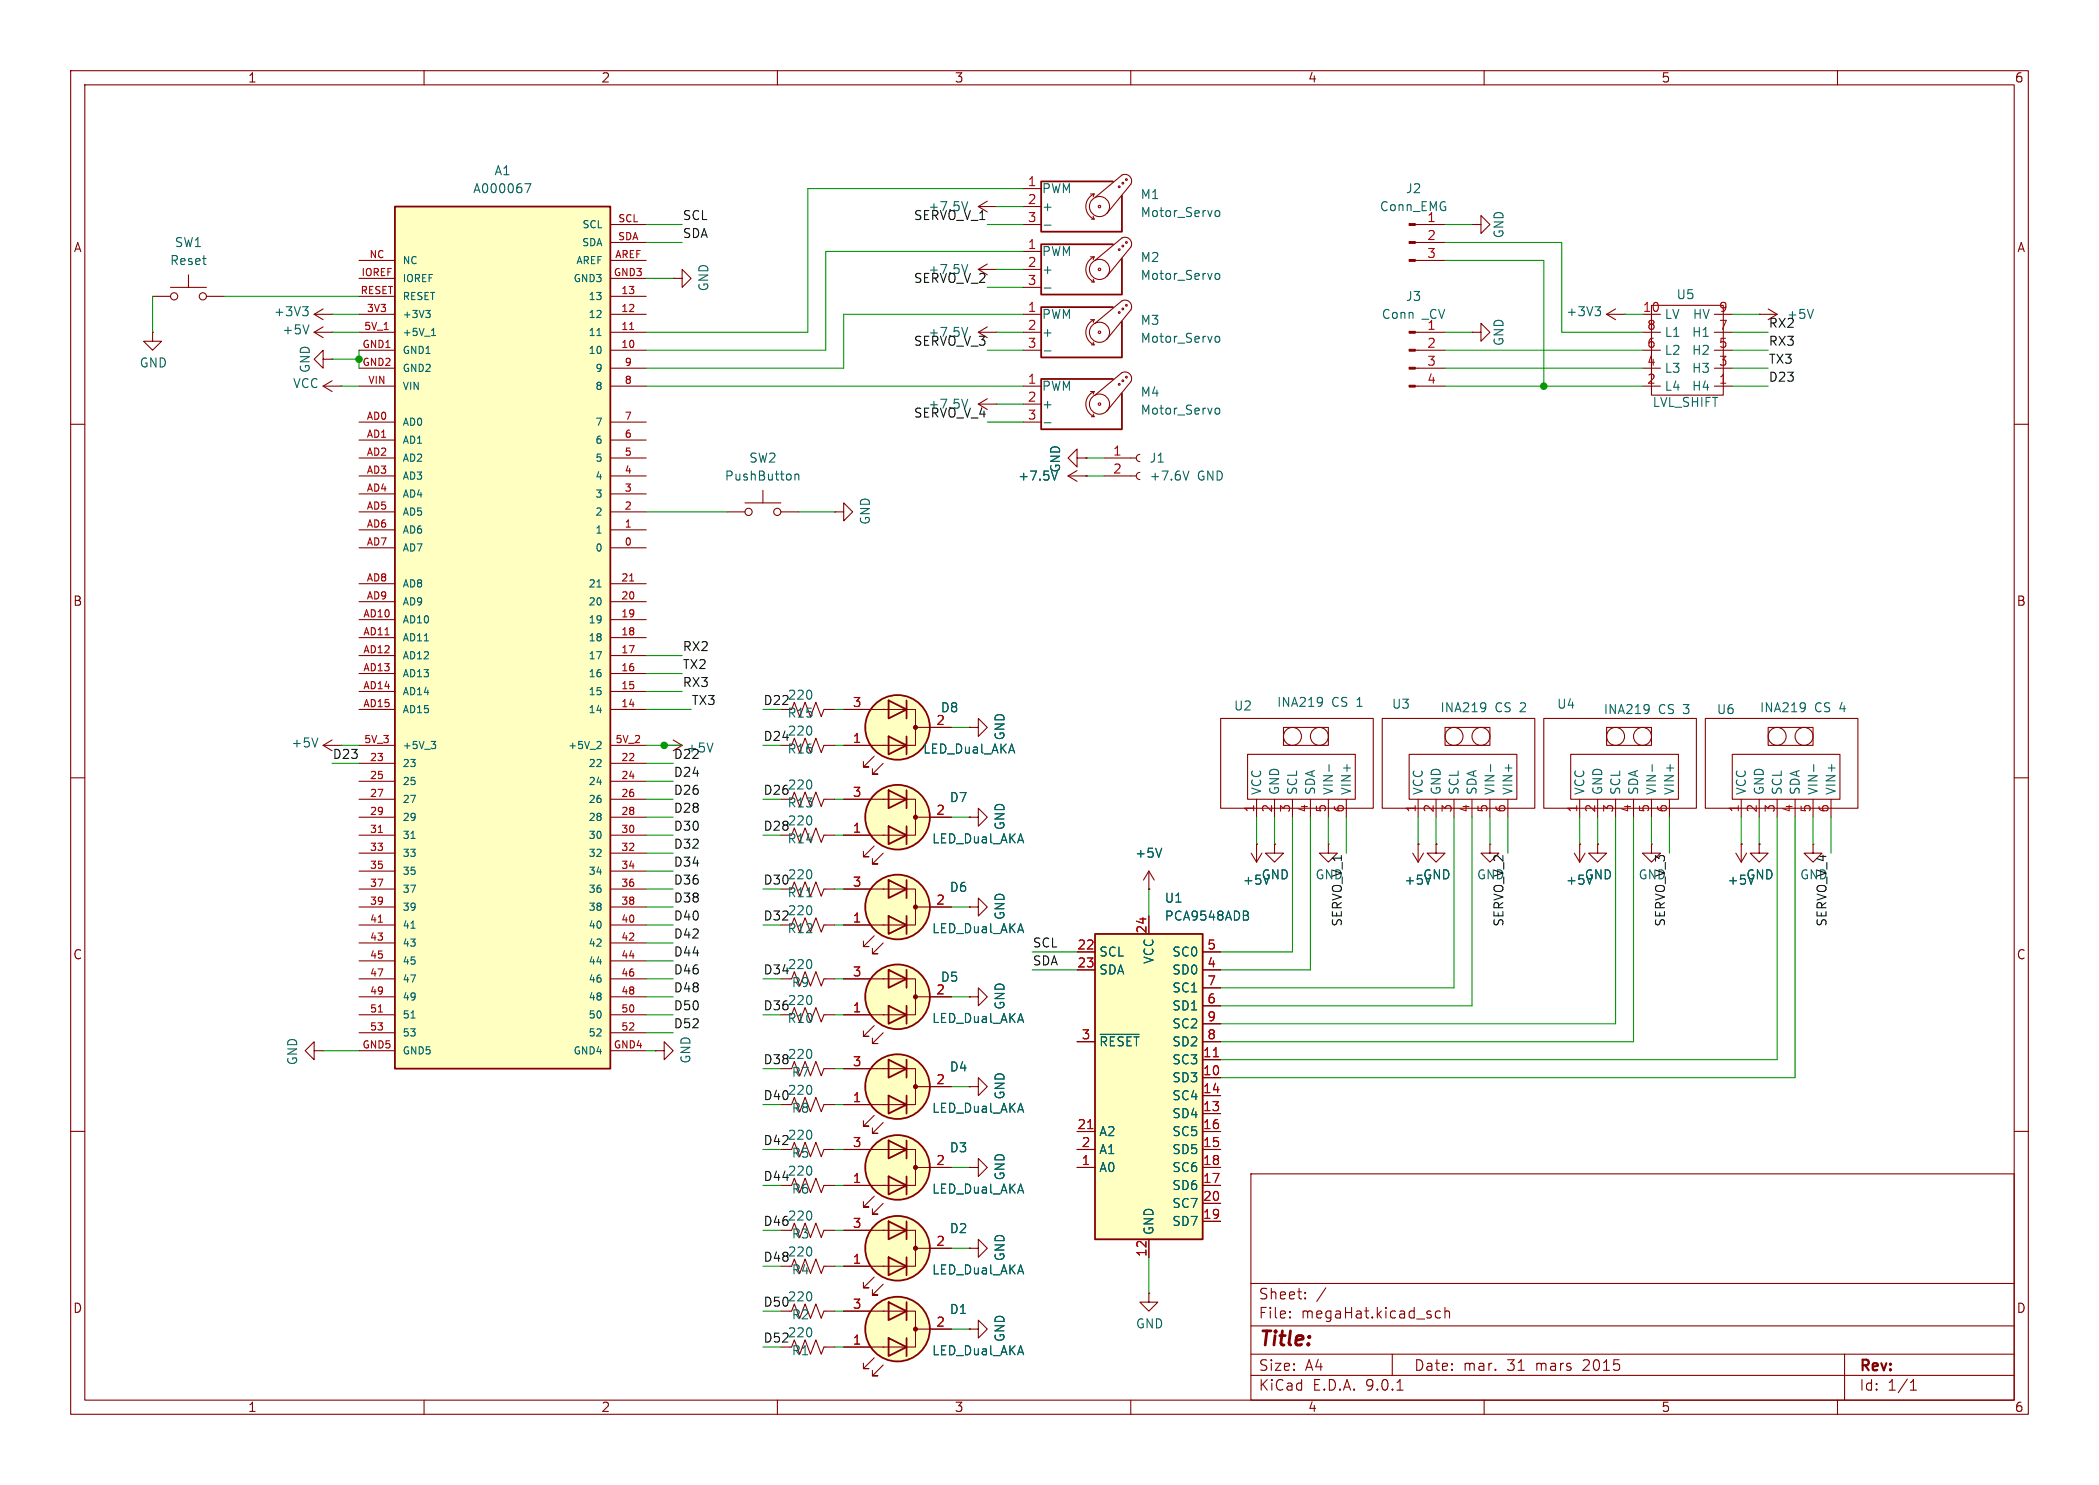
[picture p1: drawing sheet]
<svg xmlns="http://www.w3.org/2000/svg" width="297mm" height="210mm" viewBox="0 0 297 210" stroke-linecap="round" stroke-linejoin="round" font-family="sans-serif">
<g fill="none" stroke="#840000" stroke-width=".15">
<path d="M10 10h277v190h-277zM12 12h273v186h-273zM60 10v2M110 10v2M160 10v2M210 10v2M260 10v2M95.2 39.4h1.3v-1.3l1.3 1.3-1.3 1.2v-1.2M95.2 39.4h.1M138.4 38.1l1.3 .8M138.4 38.1h2.6M139.7 37.3l-1.3 .8"/>
<path d="M141 38.1h.1M10 60h2M118.1 72.4h1.3v-1.3l1.2 1.3-1.2 1.3v-1.3M118.1 72.4h.1M285 60h2M10 110h2M119.4 105.4h5.7M119.4 100.3h5.7M123.7 106.9l-1.5 1.6h.7h-.7v-.8M125 108l-1.6 1.5h.8h-.8v-.8M125 100.3h4.5v5.1h-4.5M129.5 102.9h5.1"/>
<path d="M210.8 119.4v1.3h1.3l-1.3 1.2-1.3-1.2h1.3M210.8 119.4h.1M218.4 101.6h21.6v12.7h-21.6zM222.2 106.7h15.3v6.3h-15.3zM223.5 119.4h.1M223.5 113v2.6M223.5 119.4v2.5M226.1 119.4v1.3h1.2l-1.2 1.2-1.3-1.2h1.3M226.1 119.4h.1M226.1 113v2.6M227.3 102.9h6.4v2.5h-6.4zM228.6 113v2.6"/>
<path d="M231.1 113v2.6M233.7 119.4v1.3h1.2l-1.2 1.2-1.3-1.2h1.3M233.7 119.4h.1M233.7 113v2.6M236.2 113v2.6M285 110h2M222.8 120.7l.7 1.2M224.3 120.7l-.8 1.2M44.4 148.6v-1.3l-1.2 1.3 1.2 1.3v-1.3h1.3M45.7 148.6h.1M10 160h2M177 166h108v32h-108z"/>
<path d="M285 160h2M60 198v2M110 198v2M160 198v2M177 194.5h108M177 191.5h108M177 187.5h108M177 181.5h108M182.5 186.3h.1l-.1 .1M182.5 186.3v.1M182.5 185.5v.1M182.5 185.5h.1l-.1 .1"/>
<path d="M184.7 183.6v.1M184.7 183.6h-.1l.1 .1M184.7 182.8v.1M184.7 182.8h-.1l.1 .1M187.6 182.1l-1.3 2M197 191.5v3M197.7 196.6h.8M203.8 185.5l-.4-.1-.3 .3v.4l.1 .2 .2 .1 .4-.1M204.5 185.5a.37 .37 0 0 1 .6 .1v.8M204.5 184.9v1.5M210 198v2M260 198v2"/>
<path d="M261 191.5v6.5M270.3 196.6h.9M270.3 195.5l.4-.4v1.5"/>
<circle cx="228.6" cy="104.1" r="1.27"/>
<circle cx="232.4" cy="104.1" r="1.27"/>
</g>
<circle cx="127" cy="102.9" r="4.6" fill="#ffffc2" stroke="#ffffc2" stroke-width=".14"/>
<circle cx="129.5" cy="102.9" r=".28" fill="#840000" stroke="#840000" stroke-width=".15"/>
<g fill="none" stroke="#840000" stroke-width=".25">
<path d="M125.7 99.1l2.6 1.2-2.6 1.3zM128.3 99.1v2.5M125.7 104.1l2.6 1.3-2.6 1.3zM128.3 104.1v2.6"/>
<circle cx="127" cy="102.9" r="4.6"/>
</g>
<path d="M136.9 37.4l-.4 1.3M233.2 99.7l.1 .1a1.07 1.07 0 0 1-.1 1M233.3 100.2l-.1 .2M233.8 108.1v1" fill="none" stroke="#006464" stroke-width=".15"/>
<path d="M55.9 29.2h30.5v121.9h-30.5z" fill="#ffffc2"/>
<g fill="none" stroke="#840000" stroke-width=".25">
<path d="M55.9 29.2h30.5v121.9h-30.5zM157.5 25.7h-10.2v7.1h11.4v-5.1M157.5 34.5h-10.2v7.2h11.4v-5.1M157.5 43.4h-10.2v7.1h11.4v-5M157.5 53.6h-10.2v7.1h11.4v-5.1M125.7 137.2l2.6 1.2-2.6 1.3zM125.7 129.5l2.6 1.3-2.6 1.3zM125.7 124.5l2.6 1.2-2.6 1.3zM128.3 124.5v2.5M128.3 129.5v2.6M128.3 137.2v2.5M125.7 142.2l2.6 1.3-2.6 1.3z"/>
<path d="M128.3 142.2v2.6"/>
<circle cx="127" cy="128.3" r="4.6"/>
<circle cx="127" cy="141" r="4.6"/>
</g>
<g fill="none" stroke="#840000" stroke-width=".15">
<path d="M26.7 38.9v1.7M50.8 36.8h5.1M50.8 39.4h5.1M86.4 36.8h5M86.4 39.4h5M86.4 31.8h5M86.4 34.3h5M138.4 29.2l1.3 .8M138.4 29.2h2.6M139.7 28.4l-1.3 .8M141 29.2h.1M144.8 31.8h2.5"/>
<path d="M144.8 29.2h2.5M144.8 26.7h2.5M144.8 35.6h2.5M144.8 38.1h2.5M154.3 27.4h.5M154.3 36.3h.5M154.4 31h.4M154.4 39.9h.4M154.7 30.6l.1 .4M154.7 39.5l.1 .4M154.8 27.4a1.94 1.94 0 0 0-1.2 1.8 1.94 1.94 0 0 0 1.2 1.8M154.8 36.3a1.94 1.94 0 0 0-1.2 1.8 1.94 1.94 0 0 0 1.2 1.8"/>
<path d="M154.8 27.4l-.1 .4M154.8 36.3l-.1 .4M160 26a.94 .94 0 0 0-.2-1.1 .94 .94 0 0 0-1.1-.1l-3.8 3.1M160 34.9a.94 .94 0 0 0-.2-1.1 .94 .94 0 0 0-1.1-.1l-3.8 3.1M160 26l-3.4 4.2M160 34.9l-3.4 4.2M200.3 36.8h4.2M200.3 31.8h4.2M200.3 34.3h4.2M208.3 31.8h1.2v-1.3l1.3 1.3-1.3 1.2v-1.2M208.3 31.8h.1M21.6 47v1.3h1.3l-1.3 1.2-1.3-1.2h1.3"/>
<path d="M21.6 47h.1M21.6 41.9h2.5M24.1 40.6h5.1M29.2 41.9h2.5M44.4 44.5h2.6M44.4 47h2.6M44.4 44.5l1.3 .7M44.4 47l1.3 .8M45.7 50.8v-1.3l-1.3 1.3 1.3 1.3v-1.3h1.3M45.7 54.6h2.6M45.7 54.6l1.3 .8M45.7 43.7l-1.3 .8"/>
<path d="M45.7 46.2l-1.3 .8M47 50.8h.1M47 44.5h.1M47 47h.1M47 53.8l-1.3 .8M48.3 54.6h.1M50.8 41.9h5.1M50.8 44.5h5.1M50.8 47h5.1M50.8 49.5h5.1M50.8 52.1h5.1M50.8 54.6h5.1"/>
<path d="M50.8 59.7h5.1M86.4 41.9h5M86.4 44.5h5M86.4 47h5M86.4 49.5h5M86.4 52.1h5M86.4 54.6h5M86.4 59.7h5M138.4 47h2.6M138.4 47l1.3 .8M139.7 46.2l-1.3 .8M141 47h.1"/>
<path d="M144.8 44.5h2.5M144.8 47h2.5M144.8 49.5h2.5M144.8 54.6h2.5M144.8 59.7h2.5M144.8 40.6h2.5M144.8 57.2h2.5M154.3 45.2h.5M154.3 55.4h.5M154.4 48.8h.4M154.4 58.9h.4M154.7 48.4l.1 .4"/>
<path d="M154.7 58.5l.1 .4M154.8 45.2a1.94 1.94 0 0 0-1.2 1.8 1.94 1.94 0 0 0 1.2 1.8M154.8 55.4a1.94 1.94 0 0 0-1.2 1.8 1.94 1.94 0 0 0 1.2 1.7M154.8 45.2l-.1 .4M154.8 55.4l-.1 .4M160 43.8a.94 .94 0 0 0-.2-1.1 .94 .94 0 0 0-1.1-.2l-3.8 3.2M160 54a.94 .94 0 0 0-.2-1.1 .94 .94 0 0 0-1.1-.2l-3.8 3.2M160 43.8l-3.4 4.2M160 54l-3.4 4.2M200.3 47h4.2M200.3 49.5h4.2M200.3 52.1h4.2"/>
<path d="M200.3 54.6h4.2M208.3 47h1.2v-1.3l1.3 1.3-1.3 1.3v-1.3M208.3 47h.1M227.3 44.5h2.6M227.3 44.5l1.3 .7M228.6 43.7l-1.3 .8M229.9 44.5h.1M232.4 44.5h2.5M232.4 47h2.5M232.4 49.5h2.5M232.4 52.1h2.5M232.4 54.6h2.5"/>
<path d="M233.7 43.2h10.1v12.7h-10.1zM242.6 44.5h2.5M242.6 47h2.5M242.6 49.5h2.5M242.6 52.1h2.5M242.6 54.6h2.5M248.9 44.5h.1M248.9 44.5h2.6M250.2 43.7l1.3 .8M251.5 44.5l-1.3 .7M50.8 62.2h5.1M50.8 64.8h5.1"/>
<path d="M50.8 67.3h5.1M50.8 69.9h5.1M50.8 72.4h5.1M50.8 74.9h5.1M50.8 77.5h5.1M86.4 62.2h5M86.4 64.8h5M86.4 67.3h5M86.4 69.9h5M86.4 72.4h5M86.4 74.9h5M86.4 77.5h5"/>
<path d="M151.1 67.3h2.6M151.1 67.3l1.3 .8M152.4 64.8v-1.3l-1.3 1.3 1.3 1.2v-1.2h1.3M152.4 66.5l-1.3 .8M153.7 67.3h.1M153.7 64.8h.1M156.2 64.8h4.6M156.2 67.3h4.6M161.3 64.3a.51 .51 0 0 0-.5 .5 .51 .51 0 0 0 .5 .5M161.3 66.8a.51 .51 0 0 0-.5 .5 .51 .51 0 0 0 .5 .5M50.8 82.6h5.1M50.8 85.1h5.1"/>
<path d="M50.8 87.6h5.1M50.8 90.2h5.1M50.8 92.7h5.1M50.8 95.3h5.1M50.8 97.8h5.1M86.4 82.6h5M86.4 85.1h5M86.4 87.6h5M86.4 90.2h5M86.4 92.7h5M86.4 95.3h5M86.4 97.8h5"/>
<path d="M45.7 105.4h2.6M45.7 105.4l1.3 .8M47 104.6l-1.3 .8M48.3 105.4h.1M50.8 100.3h5.1M50.8 105.4h5.1M50.8 108h5.1M50.8 110.5h5.1M50.8 113h5.1M50.8 115.6h5.1M50.8 118.1h5.1M86.4 100.3h5"/>
<path d="M86.4 105.4h5M86.4 108h5M86.4 110.5h5M86.4 113h5M86.4 115.6h5M86.4 118.1h5M110.5 100.3h1.3M110.5 105.4h1.3M112 105.4l.4-1 .8 2 .7-2 .8 2 .7-2 .8 2 .4-1h1.5M112 100.3l.4-1 .8 2 .7-2 .8 2 .7-2 .8 2 .4-1h1.5M172.7 101.6h21.6v12.7h-21.6zM176.5 106.7h15.3v6.3h-15.3z"/>
<path d="M177.8 119.4h.1M177.8 113v2.6M177.8 119.4v2.5M180.3 119.4v1.3h1.3l-1.3 1.2-1.2-1.2h1.2M180.3 119.4h.1M180.3 113v2.6M181.6 102.9h6.4v2.5h-6.4zM182.9 113v2.6M185.4 113v2.6M188 119.4v1.3h1.2l-1.2 1.2-1.3-1.2h1.3M188 119.4h.1M188 113v2.6"/>
<path d="M190.5 113v2.6M195.6 101.6h21.6v12.7h-21.6zM199.4 106.7h15.2v6.3h-15.2zM200.7 119.4h.1M200.7 113v2.6M200.7 119.4v2.5M203.2 119.4v1.3h1.3l-1.3 1.2-1.3-1.2h1.3M203.2 119.4h.1M203.2 113v2.6M204.5 102.9h6.3v2.5h-6.3zM205.7 113v2.6M208.3 113v2.6"/>
<path d="M210.8 113v2.6M213.4 113v2.6M241.3 101.6h21.6v12.7h-21.6zM245.1 106.7h15.2v6.3h-15.2zM246.4 119.4h.1M246.4 113v2.6M246.4 119.4v2.5M248.9 119.4v1.3h1.3l-1.3 1.2-1.3-1.2h1.3M248.9 119.4h.1M248.9 113v2.6M250.2 102.9h6.3v2.5h-6.3zM251.5 113v2.6"/>
<path d="M254 113v2.6M256.5 119.4v1.3h1.3l-1.3 1.2-1.2-1.2h1.2M256.5 119.4h.1M256.5 113v2.6M259.1 113v2.6M50.8 120.7h5.1M50.8 123.2h5.1M50.8 125.7h5.1M50.8 128.3h5.1M50.8 130.8h5.1M50.8 133.4h5.1M50.8 135.9h5.1"/>
<path d="M50.8 138.4h5.1M86.4 120.7h5M86.4 123.2h5M86.4 125.7h5M86.4 128.3h5M86.4 130.8h5M86.4 133.4h5M86.4 135.9h5M86.4 138.4h5M110.5 125.7h1.3M110.5 130.8h1.3M110.5 138.4h1.3"/>
<path d="M112 130.8l.4-1 .8 2 .7-2 .8 2 .7-2 .8 2 .4-1h1.5M112 125.7l.4-1 .8 2 .7-2 .8 2 .7-2 .8 2 .4-1h1.5M112 138.4l.4-1 .8 2 .7-2 .8 2 .7-2 .8 2 .4-1h1.5M119.4 125.7h5.7M119.4 130.8h5.7M119.4 138.4h5.7M123.7 132.3l-1.5 1.6h.7h-.7v-.8M125 138.4h4.5v5.1h-4.5M125 133.4l-1.6 1.5h.8h-.8v-.8M125 125.7h4.5v5.1h-4.5M129.5 128.3h5.1M137.2 128.3h1.2v-1.3l1.3 1.3-1.3 1.2v-1.2"/>
<path d="M137.2 128.3h.1M162.6 125.7h.1M162.6 123.2l-.8 1.3M162.6 123.2l.7 1.3M162.6 123.2v2.5M177 120.7l.8 1.2M178.6 120.7l-.8 1.2M199.9 120.7l.8 1.2M201.4 120.7l-.7 1.2M245.6 120.7l.8 1.2M247.1 120.7l-.7 1.2M50.8 141h5.1"/>
<path d="M50.8 143.5h5.1M50.8 146.1h5.1M50.8 148.6h5.1M86.4 141h5M86.4 143.5h5M86.4 146.1h5M86.4 148.6h5M92.7 148.6h1.3v-1.3l1.2 1.3-1.2 1.3v-1.3M92.7 148.6h.1M110.5 143.5h1.3M110.5 156.2h1.3M110.5 151.1h1.3"/>
<path d="M112 156.2l.4-1 .8 2 .7-2 .8 2 .7-2 .8 2 .4-1h1.5M112 151.1l.4-1 .8 2 .7-2 .8 2 .7-2 .8 2 .4-1h1.5M112 143.5l.4-1 .8 2 .7-2 .8 2 .7-2 .8 2 .4-1h1.5M119.4 143.5h5.7M123.7 145l-1.5 1.6h.7h-.7v-.8M125 146.1l-1.6 1.5h.8h-.8v-.8M129.5 141h5.1M137.2 141h1.2v-1.3l1.3 1.3-1.3 1.2v-1.2M137.2 141h.1M110.5 162.6h1.3M110.5 167.6h1.3M110.5 174h1.3"/>
<path d="M112 162.6l.4-1.1 .8 2.1 .7-2.1 .8 2.1 .7-2.1 .8 2.1 .4-1h1.5M112 167.6l.4-1 .8 2.1 .7-2.1 .8 2.1 .7-2.1 .8 2.1 .4-1.1h1.5M112 174l.4-1 .8 2 .7-2 .8 2 .7-2 .8 2 .4-1h1.5M110.5 185.4h1.3M110.5 190.5h1.3M112 185.4l.4-1 .8 2 .7-2 .8 2 .7-2 .8 2 .4-1h1.5M112 190.5l.4-1 .8 2 .7-2 .8 2 .7-2 .8 2 .4-1h1.5"/>
<circle cx="155.6" cy="38.1" r=".18"/>
<circle cx="155.6" cy="29.2" r=".18"/>
<circle cx="155.6" cy="29.2" r="1.42"/>
<circle cx="155.6" cy="38.1" r="1.42"/>
<circle cx="158.4" cy="35.3" r=".13"/>
<circle cx="158.4" cy="26.4" r=".13"/>
<circle cx="158.9" cy="25.9" r=".13"/>
<circle cx="158.9" cy="34.8" r=".13"/>
<circle cx="159.4" cy="34.3" r=".13"/>
<circle cx="159.4" cy="25.4" r=".13"/>
<circle cx="24.6" cy="41.9" r=".51"/>
<circle cx="28.7" cy="41.9" r=".51"/>
<circle cx="155.6" cy="47" r=".18"/>
<circle cx="155.6" cy="57.1" r=".18"/>
<circle cx="155.6" cy="47" r="1.42"/>
<circle cx="155.6" cy="57.1" r="1.42"/>
<circle cx="158.4" cy="54.4" r=".13"/>
<circle cx="158.4" cy="44.2" r=".13"/>
<circle cx="158.9" cy="53.8" r=".13"/>
<circle cx="158.9" cy="43.7" r=".13"/>
<circle cx="159.4" cy="53.3" r=".13"/>
<circle cx="159.4" cy="43.2" r=".13"/>
<circle cx="182.9" cy="104.1" r="1.27"/>
<circle cx="186.7" cy="104.1" r="1.27"/>
<circle cx="205.7" cy="104.1" r="1.27"/>
<circle cx="209.5" cy="104.1" r="1.27"/>
<circle cx="251.5" cy="104.1" r="1.27"/>
<circle cx="255.3" cy="104.1" r="1.27"/>
</g>
<g fill="none" stroke="#006464" stroke-width=".15">
<path d="M74.3 26h.8l-.5 1.2M136.9 28.5l-.4 1.3M147.7 31.8h1M171.9 30l.3-.2h.3l.1 .2v.4l-.1 .2h-.3l-.3-.2M171.9 38.9l.3-.2h.3l.1 .2v.4l-.1 .2h-.3l-.3-.2M42.8 43.4h.8l-.4 .5M43.3 43.9l.3 .2v.3l-.3 .2M43.7 45.9l-.4 1.3M60.2 43.9h.7l-.4 .4M60.7 44.3l.2 .2v.2l-.2 .2M61.1 47.5h.5M61.2 46.7l.2-.3v1.1"/>
<path d="M84.5 47.5h.6M136.9 46.3l-.4 1.3M147.7 49.6h1M147.7 59.8h1M147.7 40.7h1M171.9 47.8l.3-.2h.3l.1 .2v.4l-.1 .1-.3 .1-.3-.2M171.9 58l.3-.3 .3 .1 .1 .2v.3l-.1 .2-.3 .1-.3-.3M225.7 43.4h.8l-.5 .5M226.2 43.9l.3 .2v.3l-.3 .2M256.6 43.8l-.4 1.2M149.6 66.6l-.4 1.3M168.2 66.6l-.4 1.3"/>
<path d="M84.5 83h.6M187 98.7h.1a1.07 1.07 0 0 1-.2 1.1M187.1 99.2l-.1 .1M210.1 99.4l.1 .1a1.07 1.07 0 0 1-.2 1M210.2 99.9l-.1 .2M255.3 99.4l.1 .1a1.07 1.07 0 0 1-.1 1M255.4 99.9l-.1 .2M45 104.4l-.4 1.2M58.2 118.6h.5M61 104.9h.6l-.3 .3M61.4 105.2l.2 .2v.3l-.2 .2M84.6 104.9h.4l.1 .2-.7 .8h.7"/>
<path d="M164.4 120l-.4 1.2M188.1 108.1v1M210.9 108.1v1M256.6 108.1v1M58.2 131.3h.5M114.2 126.8h.7M58.2 144h.5"/>
</g>
<path d="M89.1 46.6h.6M54.5 89.8h.6M89.1 82.2h.6M53.5 117.7h.6M53.5 130.4h.6M53.5 143.1h.6" fill="none" stroke="#a90000" stroke-width=".15"/>
<g fill="#ffffc2" stroke="#ffffc2" stroke-width=".14">
<circle cx="127" cy="141" r="4.6"/>
<circle cx="127" cy="128.3" r="4.6"/>
</g>
<g fill="#840000" stroke="#840000" stroke-width=".15">
<path d="M199.4 46.9h.9v.2h-.9z"/>
<path d="M199.4 49.4h.9v.3h-.9z"/>
<path d="M199.4 51.9h.9v.3h-.9z"/>
<path d="M199.4 54.5h.9v.2h-.9z"/>
<path d="M199.4 31.6h.9v.3h-.9z"/>
<path d="M199.4 34.2h.9v.2h-.9z"/>
<path d="M199.4 36.7h.9v.3h-.9z"/>
<circle cx="129.5" cy="141" r=".28"/>
<circle cx="129.5" cy="128.3" r=".28"/>
</g>
<path d="M154.9 132.1h15.3v43.2h-15.3z" fill="#ffffc2"/>
<g fill="none" stroke="#840000" stroke-width=".25">
<path d="M125.7 116.8l2.6 1.3-2.6 1.3zM125.7 111.8l2.6 1.2-2.6 1.3zM128.3 111.8v2.5M128.3 116.8v2.6M154.9 132.1h15.3v43.2h-15.3zM125.7 154.9l2.6 1.3-2.6 1.3zM125.7 149.9l2.6 1.2-2.6 1.3zM128.3 149.9v2.5M128.3 154.9v2.6M125.7 177.8l2.6 1.3-2.6 1.2zM125.7 172.7l2.6 1.3-2.6 1.3zM125.7 166.4l2.6 1.2-2.6 1.3z"/>
<path d="M125.7 161.3l2.6 1.3-2.6 1.2zM128.3 161.3v2.5M128.3 166.4v2.5M128.3 172.7v2.6M128.3 177.8v2.5M125.7 189.2l2.6 1.3-2.6 1.3zM125.7 184.2l2.6 1.2-2.6 1.3zM128.3 184.2v2.5M128.3 189.2v2.6"/>
<circle cx="127" cy="115.6" r="4.6"/>
<circle cx="127" cy="153.7" r="4.6"/>
<circle cx="127" cy="165.1" r="4.6"/>
<circle cx="127" cy="176.5" r="4.6"/>
<circle cx="127" cy="188" r="4.6"/>
</g>
<g fill="none" stroke="#840000" stroke-width=".15">
<path d="M138.4 57.2l1.3 .7M138.4 57.2h2.6M139.7 56.4l-1.3 .8M141 57.2h.1M102.9 72.4h2.5M105.4 71.1h5.1M107.9 69.3v1.8M110.5 72.4h2.5M153.7 64.8h.1M153.7 67.3h.1M94 105.4h.1M94 105.4h2.5"/>
<path d="M95.2 104.6l1.3 .8M96.5 105.4l-1.3 .8M110.5 113h1.3M110.5 118.1h1.3M112 113l.4-1 .8 2 .7-2 .8 2 .7-2 .8 2 .4-1h1.5M112 118.1l.4-1 .8 2 .7-2 .8 2 .7-2 .8 2 .4-1h1.5M119.4 113h5.7M119.4 118.1h5.7M119.4 105.4h3.8M119.4 100.3h3.8M123.7 119.6l-1.5 1.6h.7h-.7v-.8M125 113h4.5v5.1h-4.5"/>
<path d="M129.5 115.6h5.1M131.6 102.9h3M137.2 115.6h1.2v-1.3l1.3 1.3-1.3 1.2v-1.2M137.2 115.6h.1M137.2 102.9h1.2v-1.3l1.3 1.3-1.3 1.2v-1.2M137.2 102.9h.1M177.8 119.4h.1M180.3 119.4h.1M200.7 119.4h.1M203.2 119.4h.1M223.5 119.4h.1M226.1 119.4h.1"/>
<path d="M246.4 119.4h.1M248.9 119.4h.1M119.4 130.8h3.8M119.4 125.7h3.8M119.4 138.4h3.8M125 120.7l-1.6 1.5h.8h-.8v-.8M131.6 128.3h3M137.2 128.3h.1M152.4 134.6h2.5M152.4 137.2h2.5M162.6 125.7h.1M162.6 129.5v2.6"/>
<path d="M170.2 134.6h2.5M170.2 137.2h2.5M170.2 139.7h2.5M119.4 156.2h5.7M119.4 151.1h5.7M119.4 143.5h3.8M123.7 157.7l-1.5 1.6h.7h-.7v-.8M125 158.8l-1.6 1.5h.8h-.8v-.8M125 151.1h4.5v5.1h-4.5M129.5 153.7h5.1M131.6 141h3M137.2 153.7h1.2v-1.3l1.3 1.3-1.3 1.2v-1.2"/>
<path d="M137.2 153.7h.1M137.2 141h.1M152.4 147.3h2.5M170.2 147.3h2.5M170.2 142.2h2.5M170.2 144.8h2.5M170.2 149.9h2.5M170.2 152.4h2.5M170.2 154.9h2.5M170.2 157.5h2.5M110.5 179.1h1.3M112 179.1l.4-1 .8 2 .7-2 .8 2 .7-2 .8 2 .4-1h1.5"/>
<path d="M119.4 162.6h5.7M119.4 167.6h5.7M119.4 179.1h5.7M119.4 174h5.7M123.7 169.2l-1.5 1.5h.7h-.7v-.8M125 174h4.5v5.1h-4.5M125 170.2l-1.6 1.5h.8h-.8v-.8M125 162.6h4.5v5h-4.5M129.5 165.1h5.1M129.5 176.5h5.1M137.2 165.1h1.2v-1.3l1.3 1.3-1.3 1.3v-1.3M137.2 165.1h.1"/>
<path d="M137.2 176.5h1.2v-1.2l1.3 1.2-1.3 1.3v-1.3M137.2 176.5h.1M152.4 160h2.5M152.4 162.6h2.5M152.4 165.1h2.5M162.6 175.3v2.5M170.2 160h2.5M170.2 162.6h2.5M170.2 165.1h2.5M170.2 167.6h2.5M170.2 170.2h2.5M170.2 172.7h2.5"/>
<path d="M119.4 190.5h5.7M119.4 185.4h5.7M123.7 192l-1.5 1.5h.7h-.7v-.7M123.7 180.6l-1.5 1.5h.7h-.7v-.7M125 193l-1.6 1.6h.8h-.8v-.8M125 185.4h4.5v5.1h-4.5M125 181.6l-1.6 1.5h.8h-.8v-.7M129.5 188h5.1M137.2 188h1.2v-1.3l1.3 1.3-1.3 1.2v-1.2M137.2 188h.1M162.6 182.9v1.3h1.2l-1.2 1.2-1.3-1.2h1.3M162.6 182.9h.1"/>
<circle cx="105.9" cy="72.4" r=".51"/>
<circle cx="110" cy="72.4" r=".51"/>
</g>
<path d="M136.9 56.5l-.4 1.2M112.5 67v.9M112.5 67.2l.2-.2 .3 .1v.8M149.6 66.6l-.4 1.3M100.9 105.1l-.4 1.2M164.4 120l-.4 1.2M176.4 128.8l.2 .3-.1 .2-.1 .2a.34 .34 0 0 1 .3 .3 .34 .34 0 0 1-.3 .3M155.7 146.3h5.5" fill="none" stroke="#006464" stroke-width=".15"/>
<path d="M153.9 159.6h.7M171.7 149.4h.7" fill="none" stroke="#a90000" stroke-width=".15"/>
<g fill="#ffffc2" stroke="#ffffc2" stroke-width=".14">
<circle cx="127" cy="188" r="4.6"/>
<circle cx="127" cy="176.5" r="4.6"/>
<circle cx="127" cy="115.6" r="4.6"/>
<circle cx="127" cy="165.1" r="4.6"/>
<circle cx="127" cy="153.7" r="4.6"/>
</g>
<g fill="#840000" stroke="#840000" stroke-width=".15">
<circle cx="129.5" cy="188" r=".28"/>
<circle cx="129.5" cy="176.5" r=".28"/>
<circle cx="129.5" cy="115.6" r=".28"/>
<circle cx="129.5" cy="165.1" r=".28"/>
<circle cx="129.5" cy="153.7" r=".28"/>
</g>
<g fill="none" stroke="#009600" stroke-width=".15">
<path d="M91.4 31.8h5.1M91.4 34.3h5.1M91.4 39.4h3.8M139.7 31.8h5.1M141 29.2h3.8M141 38.1h3.8M144.8 35.6h-28v13.9h-25.4M144.8 26.7h-30.5v20.3h-22.9M204.5 31.8h3.8M204.5 34.3h16.5v12.7h11.4M204.5 36.8h13.9v17.8M21.6 41.9v5.1"/>
<path d="M31.7 41.9h19.1M47 47h3.8M47 44.5h3.8M48.3 54.6h2.5M50.8 49.5v1.3h-3.8M91.4 54.6h53.4M139.7 59.7h5.1M139.7 49.5h5.1M139.7 40.6h5.1M141 57.2h3.8M141 47h3.8M144.8 44.5h-25.4v7.6h-28"/>
<path d="M204.5 49.5h27.9M204.5 47h3.8M204.5 54.6h27.9M204.5 52.1h27.9M229.9 44.5h2.5M245.1 49.5h5.1M245.1 47h5.1M245.1 44.5h3.8M245.1 54.6h5.1M245.1 52.1h5.1M91.4 72.4h11.5M113 72.4h5.1"/>
<path d="M153.7 67.3h2.5M153.7 64.8h2.5M91.4 95.3h5.1M91.4 97.8h5.1M91.4 92.7h5.1M47 108h3.8M48.3 105.4h2.5M91.4 100.3h6.4M91.4 113h3.8M91.4 115.6h3.8M91.4 105.4h5.1M91.4 118.1h3.8"/>
<path d="M91.4 110.5h3.8M91.4 108h3.8M118.1 100.3h1.3M118.1 113h1.3M118.1 105.4h1.3M118.1 118.1h1.3M134.6 115.6h2.6M134.6 102.9h2.6M177.8 115.6v3.8M180.3 115.6v3.8M182.9 115.6v19h-10.2M185.4 115.6v21.6h-12.7"/>
<path d="M188 115.6v3.8M190.5 115.6v5.1M200.7 115.6v3.8M203.2 115.6v3.8M205.7 115.6v24.1h-33M208.3 115.6v26.6h-35.6M210.8 115.6v3.8M213.4 115.6v5.1M223.5 115.6v3.8M226.1 115.6v3.8M228.6 115.6v29.2h-55.9M231.1 115.6v31.7h-58.4"/>
<path d="M233.7 115.6v3.8M236.2 115.6v5.1M246.4 115.6v3.8M248.9 115.6v3.8M251.5 115.6v34.3h-78.8M254 115.6v36.8h-81.3M256.5 115.6v3.8M259.1 115.6v5.1M91.4 128.3h3.8M91.4 130.8h3.8M91.4 125.7h3.8M91.4 135.9h3.8"/>
<path d="M91.4 120.7h3.8M91.4 133.4h3.8M91.4 138.4h3.8M91.4 123.2h3.8M118.1 130.8h1.3M118.1 125.7h1.3M118.1 138.4h1.3M134.6 128.3h2.6M146 134.6h6.4M146 137.2h6.4M162.6 125.7v3.8M45.7 148.6h5.1"/>
<path d="M91.4 141h3.8M91.4 148.6h1.3M91.4 146.1h3.8M91.4 143.5h3.8M118.1 151.1h1.3M118.1 156.2h1.3M118.1 143.5h1.3M134.6 153.7h2.6M134.6 141h2.6M118.1 174h1.3M118.1 179.1h1.3M118.1 167.6h1.3"/>
<path d="M118.1 162.6h1.3M134.6 176.5h2.6M134.6 165.1h2.6M162.6 177.8v5.1M118.1 185.4h1.3M118.1 190.5h1.3M134.6 188h2.6"/>
</g>
<g fill="#009600" stroke="#009600" stroke-width=".15">
<circle cx="94" cy="105.4" r=".46"/>
<circle cx="50.8" cy="50.8" r=".46"/>
<circle cx="218.4" cy="54.6" r=".46"/>
</g>
<text font-size="2.8" fill="#840000" x="178" y="190.9">Title:</text>
<g font-size="2.1" fill="#840000">
<text x="178" y="184">Sheet:</text>
<text x="178" y="186.7">File:</text>
<text x="184.1" y="186.7">megaHat.kicad_sch</text>
<text x="178" y="196.9">KiCad</text>
<text x="178" y="194.1">Size:</text>
<text x="184.7" y="194.1">A4</text>
<text x="185.7" y="196.9">E.D.A.</text>
<text x="193.3" y="196.9">9.0.1</text>
<text x="200" y="194.1">Date:</text>
<text x="207" y="194.1">mar.</text>
<text x="213.3" y="194.1">31</text>
<text x="217.5" y="194.1">mars</text>
<text x="224.3" y="194.1">2015</text>
<text x="263" y="194.3">Rev:</text>
<text x="263" y="196.9">Id:</text>
<text x="267.1" y="196.9">1/1</text>
</g>
<g font-size="1.8" fill="#840000">
<text x="35" y="11.9">1</text>
<text x="85" y="11.9">2</text>
<text x="135" y="11.9">3</text>
<text x="185" y="11.9">4</text>
<text x="235" y="11.9">5</text>
<text x="285" y="11.9">6</text>
<text x="10.3" y="35.9">A</text>
<text x="285.3" y="35.9">A</text>
<text x="10.3" y="85.9">B</text>
<text x="285.3" y="85.9">B</text>
<text x="10.3" y="135.9">C</text>
<text x="285.3" y="135.9">C</text>
<text x="10.3" y="185.9">D</text>
<text x="285.3" y="185.9">D</text>
<text x="35" y="199.9">1</text>
<text x="85" y="199.9">2</text>
<text x="135" y="199.9">3</text>
<text x="185" y="199.9">4</text>
<text x="235" y="199.9">5</text>
<text x="285" y="199.9">6</text>
</g>
<g font-size="1.8" fill="#006464">
<text x="66.8" y="27.5">A000067</text>
<text x="69.9" y="25">A1</text>
<text x="147.3" y="27.5">PWM</text>
<text x="161.3" y="28.4">M1</text>
<text x="198.8" y="27.5">J2</text>
<text x="24.6" y="35.2">SW1</text>
<text x="147.3" y="30.1">+</text>
<text x="161.3" y="30.9">Motor_Servo</text>
<text x="195.1" y="30.1">Conn_EMG</text>
<text x="213" y="33.8" transform="rotate(-90 213 33.8)">GND</text>
<text x="24" y="37.7">Reset</text>
<text x="100.4" y="41.3" transform="rotate(-90 100.4 41.3)">GND</text>
<text x="147.3" y="36.4">PWM</text>
<text x="147.3" y="39">+</text>
<text x="161.3" y="37.3">M2</text>
<text x="161.3" y="39.8">Motor_Servo</text>
<text x="38.6" y="44.9">+3V3</text>
<text x="39.9" y="47.5">+5V</text>
<text x="147.3" y="45.3">PWM</text>
<text x="147.3" y="47.9">+</text>
<text x="161.3" y="46.2">M3</text>
<text x="195.4" y="45.3">Conn</text>
<text x="198.8" y="42.8">J3</text>
<text x="201.3" y="45.3">_CV</text>
<text x="201.9" y="46.7">1</text>
<text x="221.5" y="44.9">+3V3</text>
<text x="235.5" y="45.3">LV</text>
<text x="235.5" y="47.9">L1</text>
<text x="237.1" y="42.5">U5</text>
<text x="239.3" y="47.9">H1</text>
<text x="239.4" y="45.3">HV</text>
<text x="19.7" y="52.2">GND</text>
<text x="44" y="52.8" transform="rotate(-90 44 52.8)">GND</text>
<text x="161.3" y="48.7">Motor_Servo</text>
<text x="213" y="49" transform="rotate(-90 213 49)">GND</text>
<text x="235.5" y="50.4">L2</text>
<text x="235.5" y="52.9">L3</text>
<text x="239.3" y="50.4">H2</text>
<text x="239.3" y="52.9">H3</text>
<text x="41.4" y="55.1">VCC</text>
<text x="147.3" y="55.5">PWM</text>
<text x="147.3" y="58">+</text>
<text x="161.3" y="56.3">M4</text>
<text x="161.3" y="58.9">Motor_Servo</text>
<text x="233.7" y="57.8">LVL_SHIFT</text>
<text x="235.5" y="55.5">L4</text>
<text x="239.3" y="55.5">H4</text>
<text x="105.9" y="65.6">SW2</text>
<text x="162.6" y="65.6">J1</text>
<text x="102.5" y="68.2">PushButton</text>
<text x="144" y="68.2">+7.5V</text>
<text x="150.2" y="66.9" transform="rotate(-90 150.2 66.9)">GND</text>
<text x="162.6" y="68.2">+7.6V</text>
<text x="169.4" y="68.2">GND</text>
<text x="123.3" y="74.3" transform="rotate(-90 123.3 74.3)">GND</text>
<text x="111.3" y="101.7">R15</text>
<text x="133" y="100.9">D8</text>
<text x="174.5" y="100.7">U2</text>
<text x="180.6" y="100.2">INA219</text>
<text x="188.4" y="100.2">CS 1</text>
<text x="196.9" y="100.4">U3</text>
<text x="203.7" y="100.9">INA219</text>
<text x="211.5" y="100.9">CS 2</text>
<text x="220.2" y="100.4">U4</text>
<text x="226.8" y="101.2">INA219</text>
<text x="234.7" y="101.2">CS 3</text>
<text x="242.8" y="101.2">U6</text>
<text x="248.9" y="100.9">INA219</text>
<text x="256.8" y="100.9">CS 4</text>
<text x="41.1" y="105.9">+5V</text>
<text x="97" y="106.6">+5V</text>
<text x="111.3" y="106.8">R16</text>
<text x="130.5" y="106.8">LED_Dual_AKA</text>
<text x="142.3" y="104.8" transform="rotate(-90 142.3 104.8)">GND</text>
<text x="134.3" y="113.6">D7</text>
<text x="178.7" y="112.5" transform="rotate(-90 178.7 112.5)">VCC</text>
<text x="181.2" y="112.5" transform="rotate(-90 181.2 112.5)">GND</text>
<text x="183.7" y="112.5" transform="rotate(-90 183.7 112.5)">SCL</text>
<text x="186.3" y="112.5" transform="rotate(-90 186.3 112.5)">SDA</text>
<text x="188.8" y="112.5" transform="rotate(-90 188.8 112.5)">VIN-</text>
<text x="191.4" y="112.5" transform="rotate(-90 191.4 112.5)">VIN+</text>
<text x="201.5" y="112.5" transform="rotate(-90 201.5 112.5)">VCC</text>
<text x="204.1" y="112.5" transform="rotate(-90 204.1 112.5)">GND</text>
<text x="206.6" y="112.5" transform="rotate(-90 206.6 112.5)">SCL</text>
<text x="209.1" y="112.5" transform="rotate(-90 209.1 112.5)">SDA</text>
<text x="211.7" y="112.5" transform="rotate(-90 211.7 112.5)">VIN-</text>
<text x="214.2" y="112.5" transform="rotate(-90 214.2 112.5)">VIN+</text>
<text x="224.4" y="112.5" transform="rotate(-90 224.4 112.5)">VCC</text>
<text x="226.9" y="112.5" transform="rotate(-90 226.9 112.5)">GND</text>
<text x="229.5" y="112.5" transform="rotate(-90 229.5 112.5)">SCL</text>
<text x="232" y="112.5" transform="rotate(-90 232 112.5)">SDA</text>
<text x="234.5" y="112.5" transform="rotate(-90 234.5 112.5)">VIN-</text>
<text x="237.1" y="112.5" transform="rotate(-90 237.1 112.5)">VIN+</text>
<text x="247.2" y="112.5" transform="rotate(-90 247.2 112.5)">VCC</text>
<text x="249.8" y="112.5" transform="rotate(-90 249.8 112.5)">GND</text>
<text x="252.3" y="112.5" transform="rotate(-90 252.3 112.5)">SCL</text>
<text x="254.9" y="112.5" transform="rotate(-90 254.9 112.5)">SDA</text>
<text x="257.4" y="112.5" transform="rotate(-90 257.4 112.5)">VIN-</text>
<text x="259.9" y="112.5" transform="rotate(-90 259.9 112.5)">VIN+</text>
<text x="111.3" y="114.4">R13</text>
<text x="111.3" y="119.5">R14</text>
<text x="131.8" y="119.5">LED_Dual_AKA</text>
<text x="142.3" y="117.5" transform="rotate(-90 142.3 117.5)">GND</text>
<text x="160.5" y="121.5">+5V</text>
<text x="175.8" y="125.3">+5V</text>
<text x="178.4" y="124.6">GND</text>
<text x="198.6" y="125.3">+5V</text>
<text x="201.3" y="124.6">GND</text>
<text x="221.5" y="125.3">+5V</text>
<text x="224.1" y="124.6">GND</text>
<text x="244.3" y="125.3">+5V</text>
<text x="247" y="124.6">GND</text>
<text x="111.3" y="127.1">R11</text>
<text x="134.3" y="126.3">D6</text>
<text x="142.3" y="130.2" transform="rotate(-90 142.3 130.2)">GND</text>
<text x="164.7" y="127.9">U1</text>
<text x="164.7" y="130.4">PCA9548ADB</text>
<text x="111.3" y="132.2">R12</text>
<text x="131.8" y="132.2">LED_Dual_AKA</text>
<text x="155.4" y="135.5">SCL</text>
<text x="163.4" y="136.4" transform="rotate(-90 163.4 136.4)">VCC</text>
<text x="165.8" y="135.5">SC0</text>
<text x="111.9" y="139.8">R9</text>
<text x="133" y="139">D5</text>
<text x="142.3" y="142.9" transform="rotate(-90 142.3 142.9)">GND</text>
<text x="155.4" y="138">SDA</text>
<text x="165.8" y="138">SD0</text>
<text x="165.8" y="140.6">SC1</text>
<text x="165.8" y="143.1">SD1</text>
<text x="111.3" y="144.9">R10</text>
<text x="131.8" y="144.9">LED_Dual_AKA</text>
<text x="155.4" y="148.2">~{RESET}</text>
<text x="165.8" y="145.6">SC2</text>
<text x="165.8" y="148.2">SD2</text>
<text x="42.3" y="150.7" transform="rotate(-90 42.3 150.7)">GND</text>
<text x="97.9" y="150.5" transform="rotate(-90 97.9 150.5)">GND</text>
<text x="111.9" y="152.5">R7</text>
<text x="134.3" y="151.7">D4</text>
<text x="142.3" y="155.6" transform="rotate(-90 142.3 155.6)">GND</text>
<text x="165.8" y="150.7">SC3</text>
<text x="165.8" y="153.3">SD3</text>
<text x="165.8" y="155.8">SC4</text>
<text x="111.9" y="157.6">R8</text>
<text x="131.8" y="157.6">LED_Dual_AKA</text>
<text x="155.4" y="160.9">A2</text>
<text x="165.8" y="158.3">SD4</text>
<text x="165.8" y="160.9">SC5</text>
<text x="111.9" y="163.9">R5</text>
<text x="134.3" y="163.2">D3</text>
<text x="142.3" y="167" transform="rotate(-90 142.3 167)">GND</text>
<text x="155.4" y="163.4">A1</text>
<text x="155.4" y="166">A0</text>
<text x="165.8" y="163.4">SD5</text>
<text x="165.8" y="166">SC6</text>
<text x="111.9" y="169">R6</text>
<text x="131.8" y="169">LED_Dual_AKA</text>
<text x="165.8" y="168.5">SD6</text>
<text x="165.8" y="171">SC7</text>
<text x="165.8" y="173.6">SD7</text>
<text x="111.9" y="175.4">R3</text>
<text x="134.3" y="174.6">D2</text>
<text x="142.3" y="178.5" transform="rotate(-90 142.3 178.5)">GND</text>
<text x="163.4" y="174.8" transform="rotate(-90 163.4 174.8)">GND</text>
<text x="111.9" y="180.4">R4</text>
<text x="131.8" y="180.4">LED_Dual_AKA</text>
<text x="111.9" y="186.8">R2</text>
<text x="111.9" y="191.9">R1</text>
<text x="131.8" y="191.9">LED_Dual_AKA</text>
<text x="134.3" y="186">D1</text>
<text x="142.3" y="189.9" transform="rotate(-90 142.3 189.9)">GND</text>
<text x="160.6" y="188.1">GND</text>
</g>
<g font-size="1.8" fill="#a90000">
<text x="145.3" y="26.4">1</text>
<text x="145.3" y="29">2</text>
<text x="145.3" y="31.5">3</text>
<text x="145.3" y="35.3">1</text>
<text x="201.9" y="31.5">1</text>
<text x="201.9" y="34">2</text>
<text x="145.3" y="37.8">2</text>
<text x="145.3" y="40.4">3</text>
<text x="201.9" y="36.6">3</text>
<text x="145.3" y="44.2">1</text>
<text x="145.3" y="46.7">2</text>
<text x="232.4" y="44.2">10</text>
<text x="233" y="46.7">8</text>
<text x="243.1" y="44.2">9</text>
<text x="243.1" y="46.7">7</text>
<text x="145.3" y="49.3">3</text>
<text x="201.9" y="49.3">2</text>
<text x="201.9" y="51.8">3</text>
<text x="233" y="49.3">6</text>
<text x="233" y="51.8">4</text>
<text x="243.1" y="49.3">5</text>
<text x="243.1" y="51.8">3</text>
<text x="145.3" y="54.4">1</text>
<text x="145.3" y="56.9">2</text>
<text x="145.3" y="59.4">3</text>
<text x="201.9" y="54.4">4</text>
<text x="233" y="54.4">2</text>
<text x="243.1" y="54.4">1</text>
<text x="157.4" y="64.5">1</text>
<text x="157.4" y="67.1">2</text>
<text x="120.6" y="100.1">3</text>
<text x="120.6" y="105.2">1</text>
<text x="132.4" y="102.6">2</text>
<text x="120.6" y="112.8">3</text>
<text x="120.6" y="117.9">1</text>
<text x="132.4" y="115.3">2</text>
<text x="177.5" y="115" transform="rotate(-90 177.5 115)">1</text>
<text x="180.1" y="115" transform="rotate(-90 180.1 115)">2</text>
<text x="182.6" y="115" transform="rotate(-90 182.6 115)">3</text>
<text x="185.2" y="115" transform="rotate(-90 185.2 115)">4</text>
<text x="187.7" y="115" transform="rotate(-90 187.7 115)">5</text>
<text x="190.2" y="115" transform="rotate(-90 190.2 115)">6</text>
<text x="200.4" y="115" transform="rotate(-90 200.4 115)">1</text>
<text x="202.9" y="115" transform="rotate(-90 202.9 115)">2</text>
<text x="205.5" y="115" transform="rotate(-90 205.5 115)">3</text>
<text x="208" y="115" transform="rotate(-90 208 115)">4</text>
<text x="210.6" y="115" transform="rotate(-90 210.6 115)">5</text>
<text x="213.1" y="115" transform="rotate(-90 213.1 115)">6</text>
<text x="223.3" y="115" transform="rotate(-90 223.3 115)">1</text>
<text x="225.8" y="115" transform="rotate(-90 225.8 115)">2</text>
<text x="228.3" y="115" transform="rotate(-90 228.3 115)">3</text>
<text x="230.9" y="115" transform="rotate(-90 230.9 115)">4</text>
<text x="233.4" y="115" transform="rotate(-90 233.4 115)">5</text>
<text x="236" y="115" transform="rotate(-90 236 115)">6</text>
<text x="246.1" y="115" transform="rotate(-90 246.1 115)">1</text>
<text x="248.7" y="115" transform="rotate(-90 248.7 115)">2</text>
<text x="251.2" y="115" transform="rotate(-90 251.2 115)">3</text>
<text x="253.7" y="115" transform="rotate(-90 253.7 115)">4</text>
<text x="256.3" y="115" transform="rotate(-90 256.3 115)">5</text>
<text x="258.8" y="115" transform="rotate(-90 258.8 115)">6</text>
<text x="120.6" y="125.5">3</text>
<text x="120.6" y="130.6">1</text>
<text x="132.4" y="128">2</text>
<text x="152.4" y="134.4">22</text>
<text x="152.4" y="136.9">23</text>
<text x="162.3" y="132.1" transform="rotate(-90 162.3 132.1)">24</text>
<text x="170.7" y="134.4">5</text>
<text x="170.7" y="136.9">4</text>
<text x="120.6" y="143.3">1</text>
<text x="120.6" y="138.2">3</text>
<text x="132.4" y="140.7">2</text>
<text x="170.7" y="139.4">7</text>
<text x="170.7" y="142">6</text>
<text x="153" y="147.1">3</text>
<text x="170.1" y="149.6">11</text>
<text x="170.7" y="144.5">9</text>
<text x="170.7" y="147.1">8</text>
<text x="120.6" y="156">1</text>
<text x="120.6" y="150.9">3</text>
<text x="132.4" y="153.4">2</text>
<text x="170.1" y="152.1">10</text>
<text x="170.1" y="154.7">14</text>
<text x="152.4" y="159.8">21</text>
<text x="170.1" y="157.2">13</text>
<text x="170.1" y="159.8">16</text>
<text x="120.6" y="167.4">1</text>
<text x="120.6" y="162.3">3</text>
<text x="132.4" y="164.8">2</text>
<text x="153" y="162.3">2</text>
<text x="153" y="164.8">1</text>
<text x="170.1" y="162.3">15</text>
<text x="170.1" y="164.8">18</text>
<text x="170.1" y="167.4">17</text>
<text x="120.6" y="173.7">3</text>
<text x="170.1" y="169.9">20</text>
<text x="170.1" y="172.5">19</text>
<text x="120.6" y="178.8">1</text>
<text x="132.4" y="176.3">2</text>
<text x="162.3" y="177.8" transform="rotate(-90 162.3 177.8)">12</text>
<text x="120.6" y="185.2">3</text>
<text x="120.6" y="190.2">1</text>
<text x="132.4" y="187.7">2</text>
</g>
<g font-size="1.8" fill="#0f0f0f">
<text x="96.5" y="33.8">SDA</text>
<text x="96.5" y="31.2">SCL</text>
<text x="129.2" y="31.2">SERVO_V_1</text>
<text x="131.3" y="30.1">+7.5V</text>
<text x="129.2" y="40.1">SERVO_V_2</text>
<text x="131.3" y="39">+7.5V</text>
<text x="131.3" y="47.9">+7.5V</text>
<text x="250.2" y="46.5">RX2</text>
<text x="252.7" y="45.3">+5V</text>
<text x="129.2" y="49">SERVO_V_3</text>
<text x="250.2" y="51.5">TX3</text>
<text x="250.2" y="49">RX3</text>
<text x="129.2" y="59.2">SERVO_V_4</text>
<text x="131.3" y="58">+7.5V</text>
<text x="250.2" y="54.1">D23</text>
<text x="96.5" y="94.7">TX2</text>
<text x="96.5" y="92.2">RX2</text>
<text x="96.5" y="97.3">RX3</text>
<text x="97.8" y="99.8">TX3</text>
<text x="111.4" y="99.2">220</text>
<text x="47" y="107.4">D23</text>
<text x="95.2" y="107.4">D22</text>
<text x="111.4" y="104.2">220</text>
<text x="95.2" y="110">D24</text>
<text x="95.2" y="112.5">D26</text>
<text x="111.4" y="111.9">220</text>
<text x="95.2" y="115">D28</text>
<text x="95.2" y="117.6">D30</text>
<text x="111.4" y="116.9">220</text>
<text x="95.2" y="120.1">D32</text>
<text x="95.2" y="125.2">D36</text>
<text x="95.2" y="122.7">D34</text>
<text x="111.4" y="124.6">220</text>
<text x="186" y="124.6">GND</text>
<text x="208.9" y="124.6">GND</text>
<text x="231.8" y="124.6">GND</text>
<text x="254.6" y="124.6">GND</text>
<text x="95.2" y="130.3">D40</text>
<text x="95.2" y="127.7">D38</text>
<text x="111.4" y="129.6">220</text>
<text x="190" y="131.1" transform="rotate(-90 190 131.1)">SERVO_V_1</text>
<text x="212.8" y="131.1" transform="rotate(-90 212.8 131.1)">SERVO_V_2</text>
<text x="235.7" y="131.1" transform="rotate(-90 235.7 131.1)">SERVO_V_3</text>
<text x="258.5" y="131.1" transform="rotate(-90 258.5 131.1)">SERVO_V_4</text>
<text x="95.2" y="137.9">D46</text>
<text x="95.2" y="135.4">D44</text>
<text x="95.2" y="132.8">D42</text>
<text x="111.4" y="137.3">220</text>
<text x="146" y="136.6">SDA</text>
<text x="146" y="134.1">SCL</text>
<text x="95.2" y="143">D50</text>
<text x="95.2" y="140.4">D48</text>
<text x="111.4" y="142.3">220</text>
<text x="95.2" y="145.5">D52</text>
<text x="111.4" y="150">220</text>
<text x="111.4" y="155">220</text>
<text x="111.4" y="161.4">220</text>
<text x="111.4" y="166.5">220</text>
<text x="111.4" y="172.8">220</text>
<text x="111.4" y="177.9">220</text>
<text x="111.4" y="184.3">220</text>
<text x="111.4" y="189.3">220</text>
</g>
<g font-size="1.8" fill="#009600">
<text x="107.9" y="99.8">D22</text>
<text x="107.9" y="104.9">D24</text>
<text x="107.9" y="112.5">D26</text>
<text x="107.9" y="117.6">D28</text>
<text x="107.9" y="125.2">D30</text>
<text x="107.9" y="130.3">D32</text>
<text x="107.9" y="137.9">D34</text>
<text x="107.9" y="143">D36</text>
<text x="107.9" y="155.7">D40</text>
<text x="107.9" y="150.6">D38</text>
<text x="107.9" y="162">D42</text>
<text x="107.9" y="167.1">D44</text>
<text x="107.9" y="173.5">D46</text>
<text x="107.9" y="178.5">D48</text>
<text x="107.9" y="184.9">D50</text>
<text x="107.9" y="190">D52</text>
</g>
<g font-size="1.4" fill="#006464">
<text x="82.2" y="35">SDA</text>
<text x="82.3" y="32.5">SCL</text>
<text x="56.9" y="37.6">NC</text>
<text x="56.9" y="40.1">IOREF</text>
<text x="81" y="40.1">GND3</text>
<text x="81.4" y="37.6">AREF</text>
<text x="56.9" y="42.6">RESET</text>
<text x="56.9" y="45.2">+3V3</text>
<text x="56.9" y="47.7">+5V_1</text>
<text x="83.2" y="42.6">13</text>
<text x="83.2" y="45.2">12</text>
<text x="83.2" y="47.7">11</text>
<text x="56.9" y="50.3">GND1</text>
<text x="56.9" y="52.8">GND2</text>
<text x="83.2" y="50.3">10</text>
<text x="84.1" y="52.8">9</text>
<text x="56.9" y="55.3">VIN</text>
<text x="84.1" y="55.3">8</text>
<text x="56.9" y="60.4">AD0</text>
<text x="56.9" y="63">AD1</text>
<text x="56.9" y="65.5">AD2</text>
<text x="84.1" y="60.4">7</text>
<text x="84.1" y="63">6</text>
<text x="84.1" y="65.5">5</text>
<text x="56.9" y="68">AD3</text>
<text x="56.9" y="70.6">AD4</text>
<text x="84.1" y="68">4</text>
<text x="84.1" y="70.6">3</text>
<text x="56.9" y="73.1">AD5</text>
<text x="56.9" y="75.7">AD6</text>
<text x="84.1" y="73.1">2</text>
<text x="84.1" y="75.7">1</text>
<text x="56.9" y="78.2">AD7</text>
<text x="56.9" y="83.3">AD8</text>
<text x="83.2" y="83.3">21</text>
<text x="84.1" y="78.2">0</text>
<text x="56.9" y="85.8">AD9</text>
<text x="56.9" y="88.4">AD10</text>
<text x="83.2" y="85.8">20</text>
<text x="83.2" y="88.4">19</text>
<text x="56.9" y="90.9">AD11</text>
<text x="56.9" y="93.4">AD12</text>
<text x="56.9" y="96">AD13</text>
<text x="83.2" y="90.9">18</text>
<text x="83.2" y="93.4">17</text>
<text x="83.2" y="96">16</text>
<text x="56.9" y="98.5">AD14</text>
<text x="56.9" y="101.1">AD15</text>
<text x="83.2" y="98.5">15</text>
<text x="83.2" y="101.1">14</text>
<text x="56.9" y="106.1">+5V_3</text>
<text x="80.3" y="106.1">+5V_2</text>
<text x="56.9" y="108.7">23</text>
<text x="56.9" y="111.2">25</text>
<text x="56.9" y="113.8">27</text>
<text x="83.2" y="108.7">22</text>
<text x="83.2" y="111.2">24</text>
<text x="83.2" y="113.8">26</text>
<text x="56.9" y="116.3">29</text>
<text x="56.9" y="118.8">31</text>
<text x="83.2" y="116.3">28</text>
<text x="83.2" y="118.8">30</text>
<text x="56.9" y="121.4">33</text>
<text x="56.9" y="123.9">35</text>
<text x="83.2" y="121.4">32</text>
<text x="83.2" y="123.9">34</text>
<text x="56.9" y="126.5">37</text>
<text x="56.9" y="129">39</text>
<text x="56.9" y="131.5">41</text>
<text x="83.2" y="126.5">36</text>
<text x="83.2" y="129">38</text>
<text x="83.2" y="131.5">40</text>
<text x="56.9" y="134.1">43</text>
<text x="56.9" y="136.6">45</text>
<text x="83.2" y="134.1">42</text>
<text x="83.2" y="136.6">44</text>
<text x="56.9" y="139.2">47</text>
<text x="56.9" y="141.7">49</text>
<text x="83.2" y="139.2">46</text>
<text x="83.2" y="141.7">48</text>
<text x="56.9" y="144.2">51</text>
<text x="56.9" y="146.8">53</text>
<text x="56.9" y="149.3">GND5</text>
<text x="81" y="149.3">GND4</text>
<text x="83.2" y="144.2">50</text>
<text x="83.2" y="146.8">52</text>
</g>
<g font-size="1.4" fill="#a90000">
<text x="87.3" y="34">SDA</text>
<text x="87.4" y="31.5">SCL</text>
<text x="50.9" y="41.7">RESET</text>
<text x="51" y="39.1">IOREF</text>
<text x="52.2" y="36.6">NC</text>
<text x="86.7" y="39.1">GND3</text>
<text x="86.9" y="36.6">AREF</text>
<text x="87.8" y="41.7">13</text>
<text x="51.4" y="46.7">5V_1</text>
<text x="51.8" y="44.2">3V3</text>
<text x="87.8" y="44.2">12</text>
<text x="87.8" y="46.7">11</text>
<text x="51.2" y="49.3">GND1</text>
<text x="87.8" y="49.3">10</text>
<text x="88.3" y="51.8">9</text>
<text x="51.8" y="59.4">AD0</text>
<text x="52" y="54.4">VIN</text>
<text x="88.3" y="54.4">8</text>
<text x="88.3" y="59.4">7</text>
<text x="51.8" y="62">AD1</text>
<text x="51.8" y="64.5">AD2</text>
<text x="88.3" y="62">6</text>
<text x="88.3" y="64.5">5</text>
<text x="51.8" y="67.1">AD3</text>
<text x="51.8" y="69.6">AD4</text>
<text x="88.3" y="67.1">4</text>
<text x="88.3" y="69.6">3</text>
<text x="51.8" y="72.1">AD5</text>
<text x="51.8" y="74.7">AD6</text>
<text x="51.8" y="77.2">AD7</text>
<text x="88.3" y="72.1">2</text>
<text x="88.3" y="74.7">1</text>
<text x="88.3" y="77.2">0</text>
<text x="51.8" y="82.3">AD8</text>
<text x="87.8" y="82.3">21</text>
<text x="51.3" y="87.4">AD10</text>
<text x="51.3" y="89.9">AD11</text>
<text x="51.8" y="84.8">AD9</text>
<text x="87.8" y="84.8">20</text>
<text x="87.8" y="87.4">19</text>
<text x="87.8" y="89.9">18</text>
<text x="51.3" y="92.5">AD12</text>
<text x="51.3" y="95">AD13</text>
<text x="87.8" y="92.5">17</text>
<text x="87.8" y="95">16</text>
<text x="51.3" y="97.5">AD14</text>
<text x="51.3" y="100.1">AD15</text>
<text x="87.8" y="97.5">15</text>
<text x="87.8" y="100.1">14</text>
<text x="51.4" y="105.2">5V_3</text>
<text x="52.2" y="107.7">23</text>
<text x="87" y="105.2">5V_2</text>
<text x="87.8" y="107.7">22</text>
<text x="52.2" y="110.2">25</text>
<text x="52.2" y="112.8">27</text>
<text x="87.8" y="110.2">24</text>
<text x="87.8" y="112.8">26</text>
<text x="52.2" y="115.3">29</text>
<text x="52.2" y="117.9">31</text>
<text x="87.8" y="115.3">28</text>
<text x="87.8" y="117.9">30</text>
<text x="52.2" y="120.4">33</text>
<text x="52.2" y="122.9">35</text>
<text x="52.2" y="125.5">37</text>
<text x="87.8" y="120.4">32</text>
<text x="87.8" y="122.9">34</text>
<text x="87.8" y="125.5">36</text>
<text x="52.2" y="128">39</text>
<text x="52.2" y="130.6">41</text>
<text x="87.8" y="128">38</text>
<text x="87.8" y="130.6">40</text>
<text x="52.2" y="133.1">43</text>
<text x="52.2" y="135.6">45</text>
<text x="87.8" y="133.1">42</text>
<text x="87.8" y="135.6">44</text>
<text x="52.2" y="138.2">47</text>
<text x="52.2" y="140.7">49</text>
<text x="52.2" y="143.3">51</text>
<text x="87.8" y="138.2">46</text>
<text x="87.8" y="140.7">48</text>
<text x="87.8" y="143.3">50</text>
<text x="51.2" y="148.3">GND5</text>
<text x="52.2" y="145.8">53</text>
<text x="86.7" y="148.3">GND4</text>
<text x="87.8" y="145.8">52</text>
</g>
<text font-size="1.4" fill="#009600" x="51.2" y="51.8">GND2</text>
</svg>
